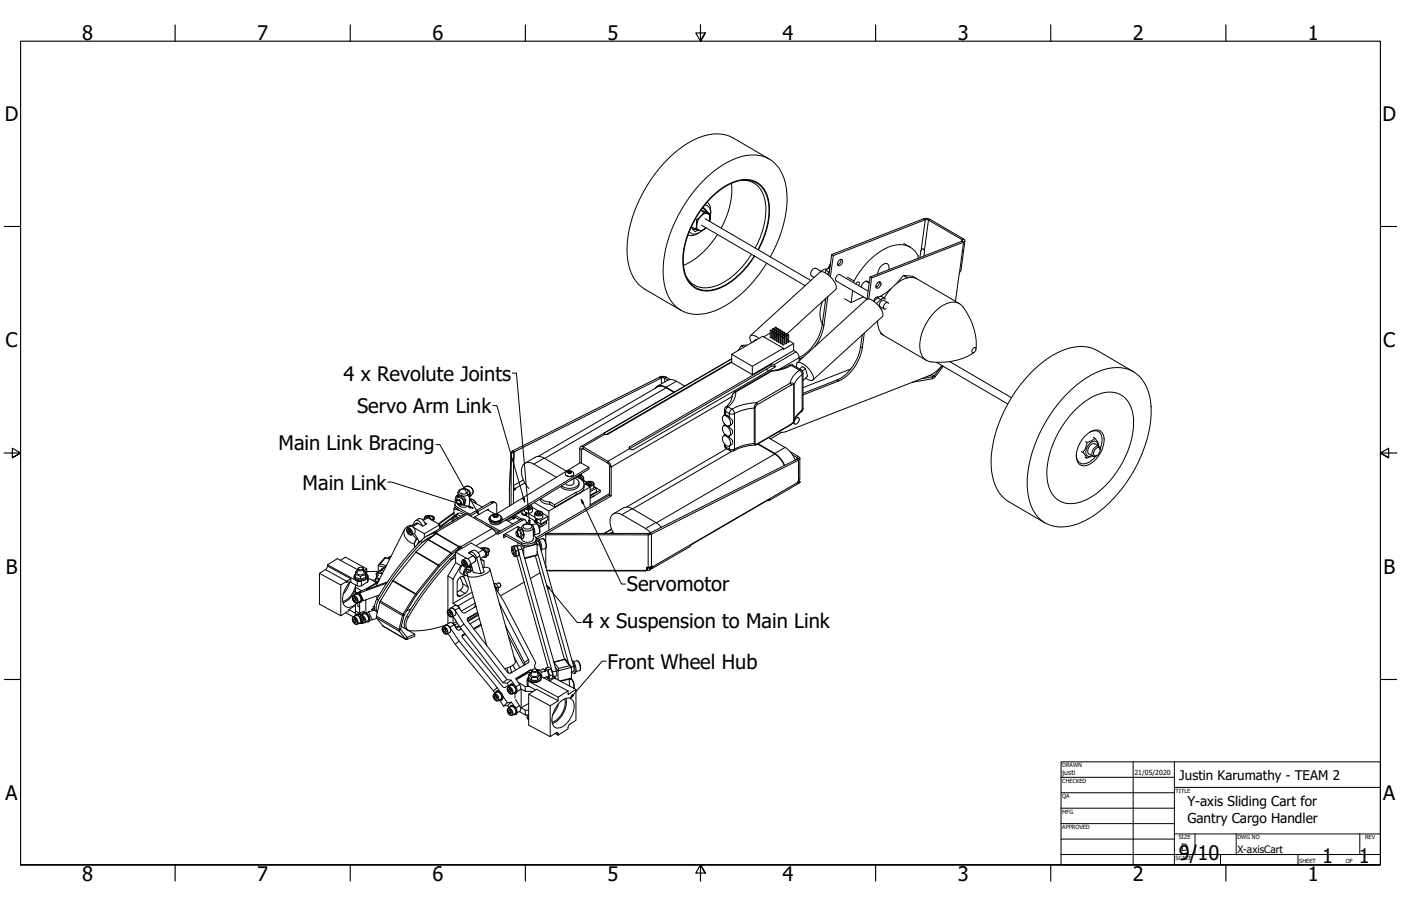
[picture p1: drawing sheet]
<svg xmlns="http://www.w3.org/2000/svg" width="864mm" height="559mm" viewBox="0 0 864 559" stroke-linecap="round" stroke-linejoin="round" font-family="sans-serif">
<!-- layer: Visible (ANSI) -->
<g fill="none" stroke="#000" stroke-width=".62">
<path d="M474 98l-22-13a27 27 0 0 0-28 3 84 84 0 0 0-37 68 26 26 0 0 0 10 22l23 13M451 113a48 48 0 0 1-6 28M458 111a14 14 0 0 1 14 14 46 46 0 0 1-6 28M426 140l3 1h-2M429 135v1M429 136l3-3-2 3-1 3zM429 139l1 2 1 1-2-1zM432 130l2 1M432 130l6 2M432 139l64 37M433 128l1 1M434 131l2 1h-2l-2 1z"/>
<path d="M434 126a5 5 0 0 1 4 8M435 135l65 38M435 130l2 2-3-4h-1l1 1 1 2M436 125l2 2v4M436 132h2l-1 5 1-4zM426 140l2 3 2-1M427 141v1M431 144l-4 1h-3M431 142h2l2-2-2 2zM432 142l-2 2a4 4 0 0 1-5-1M442 145a49 49 0 0 1-21 19M463 157a43 43 0 0 1-25 20 13 13 0 0 1-15-6"/>
<path d="M467 154a44 44 0 0 0 6-34 14 14 0 0 0-21-7 56 56 0 0 0-31 51 15 15 0 0 0 22 14 48 48 0 0 0 22-20M467 154a42 42 0 0 0 5-36 14 14 0 0 0-19-6 56 56 0 0 0-31 38 26 26 0 0 0 4 26 17 17 0 0 0 20 1 54 54 0 0 0 19-19M475 158a68 68 0 0 0 9-45 21 21 0 0 0-29-16 77 77 0 0 0-41 44 58 58 0 0 0-3 40 20 20 0 0 0 27 12 68 68 0 0 0 35-31M513 157l1 1 57-23 1 1 21 12v1l-57 22-2 13M514 158l-2 13M518 160v2l-2 1M557 150l4 3M566 159a7 7 0 0 0-4-6 18 18 0 0 0-21 3l-7 6-8 11M570 158v-3a1.1 1.1 0 0 0-1-2 1 1 0 0 0-1 1l-1 5M595 149l-3 18-1 2-2 17M506 167l-3-2a3 3 0 0 0-3 5l2 1M509 167v1"/>
<path d="M510 166h-3l-1 2M511 170l2-13 56-22h2h2l21 13 1 1h-1l-57 22-1 13M511 168l-1 1M512 165l-3 2 2 1M512 163l-1 2M517 161l1-1a2 2 0 0 1 1 2 2 2 0 0 1-1 2l-2-1zM522 171l4 2M526 179l-1 8M526 173v1M527 175l1-1h1l1 1-1 1M534 173l2 2M535 180l-17-11a2.6 2.6 0 0 0-3 4l19 11"/>
<path d="M536 174a2.1 2.1 0 0 0-3-1 2.1 2.1 0 0 0-1 2l-1 2M536 171h1M540 176l1 1M541 174h1a2.3 2.3 0 0 1 1 2 2.3 2.3 0 0 1-3 2v-2zM542 174v2l-2 1M548 166a2.5 2.5 0 0 0-1-3 2.5 2.5 0 0 0-3 1l-2 3-1 2M549 178l-6 5M557 170l-5 5M559 171l-2-1h5l3 2M559 171h3l3 1M559 171a25 25 0 0 0-14 13M565 172l27 15"/>
<path d="M507 186l-2 7 1 4 1 3M507 186h.1M508 185l1 1M509 184l-2 16a28 28 0 0 1-14 20M510 183l-3 20-2 7-3 4M532 183l-7 4-4-3M534 184l-43 40M535 184a12 12 0 0 1 9 11l-43 39M541 198v2a9 9 0 0 0 4 7l26 15M541 183l-1 1-1 2 3-3 3 1M541 183h.1M546 184h-1h-1l-4 3"/>
<path d="M547 187l-2-2a2.6 2.6 0 0 0-2 4l2 2M548 187a2.2 2.2 0 0 0-3 1 2.2 2.2 0 0 0 0 2h1M451 219v5l13 7M457 213l-2 3M460 213h-3l2 1M466 210v-1l-2 2M468 209l-2-2a2.1 2.1 0 0 0-4 0 2.1 2.1 0 0 0 1 3v1M475 204h1zM475 204v4h1v-4M475 205l-4 3M476 204h1zM476 204v5h1v-5"/>
<path d="M476 205h.1M476 203v1M476 203h1zM477 203v5M477 205h.1M477 205h1zM477 204v6h1v-5M478 204h.1M478 202h1zM478 202v1M478 204v4M479 202v8v1v-1v-4"/>
<path d="M479 206l-1 1M479 206h.1M479 204v2M479 204h1zM479 203h1zM479 203v1M480 204l-1 5M480 203v8h1v-4M480 207h.1M480 207h1zM480 205v1M480 205h1z"/>
<path d="M480 203l1 1zM480 204v1M481 208h.1M481 204v6M481 207h.1M481 207h1zM481 206v6h1v-5M481 206h1zM481 204h1zM481 204v2M482 206v5M482 204v9h1v-5"/>
<path d="M482 209h.1M482 208h1zM483 207h.1M483 207l-1 1M483 205h1zM483 205v1M483 207v4M484 205l-1 5M484 209h.1M484 207h1zM484 206h1zM484 206v1"/>
<path d="M484 207h.1M485 206v6h-1v-5M485 206l30-28a10 10 0 0 0-6-10h-2h-2l-42 39M485 210h.1M485 209v1M485 207v4h1v-4M485 206l1 1zM486 210l3 2M489 216l3 2 1 2v3M489 212l-6 4v-1l-13-8-19 12 13 7 19-11M489 216l-25 15v-5M489 212v4"/>
<path d="M531 207l-1 7a28 28 0 0 1-14 20l-21 9M533 205a45 45 0 0 1-3 16 27 27 0 0 1-13 14l-22 9M543 205v1l2 1M600 215l1-1a1.7 1.7 0 0 1 0 3 1.7 1.7 0 0 1-2 0zM602 215a36 36 0 0 0-11-28 13 13 0 0 0-13 4 30 30 0 0 0-11 26 8 8 0 0 0 10 6 36 36 0 0 0 24-6M404 240a5 5 0 0 1 7-1l5 3M407 233h1M407 233l-91 45-1 1M408 233l-91 46M409 232l-2 1M409 233h-1M409 232l4 2"/>
<path d="M409 233l3 1M409 232v1M422 238a15 15 0 0 0-9-4l-2 1-6 3M451 223l-76 45a1.6 1.6 0 0 1-3-1h1M451 223l-77 45M451 221l-93 54M472 228l2 1M477 227v-1h-2l-87 51M487 225h1l6 3M487 225l-5 2-6 2-23 13a7 7 0 0 0-2 5l-4 5v4M491 227v-1a1.6 1.6 0 0 1 0-2 1.6 1.6 0 0 1 2 0 13 13 0 0 1 8 10l-1 1-3-2M493 228l2-2 1 1 2 5-3 3"/>
<path d="M494 228l1 2v22l-1 2M495 220l-2 1M496 227l-1 2M524 228l-29 11M577 223l44 26M581 225l-3 4-6 3-88 34-2 1-2-1M581 225l-6 7-7 2M581 226l-6 7-13 3M585 223l39 22M699 229l-23-13a28 28 0 0 0-27 3 84 84 0 0 0-38 68 26 26 0 0 0 11 22l22 14M415 242a15 15 0 0 0-8-4l-2 1-73 42M446 257a4 4 0 0 1 4 1 4 4 0 0 1-1 5 4 4 0 0 1-3-6z"/>
<path d="M446 256a3 3 0 0 1 5 2 2.4 2.4 0 0 1 1 3 2.4 2.4 0 0 1-2 2M491 258h1a2.3 2.3 0 0 1 0 2 2.3 2.3 0 0 1-2 1v-1zM491 257l1 1M494 254a15 15 0 0 0-5 7l-23 13a40 40 0 0 0-15 4l-4-2v-2M658 243a48 48 0 0 1 30-16 20 20 0 0 1 21 17 73 73 0 0 1-14 53 63 63 0 0 1-36 28 20 20 0 0 1-24-16 67 67 0 0 1 10-49l4-7zM663 252a28 28 0 0 1 25-10 16 16 0 0 1 11 17 58 58 0 0 1-30 49 15 15 0 0 1-22-5 43 43 0 0 1 6-37l6-9zM315 279l-1 33M315 279v33M315 279h2M316 279h1M317 279l-1 32M317 279h.1"/>
<path d="M388 276l87-51a1.4 1.4 0 0 1 2 0 1.4 1.4 0 0 1 1 2l-88 50h-2zM446 269a4 4 0 0 1 4 2 4 4 0 0 1-1 4 4 4 0 0 1-3-6zM446 263a4 4 0 0 1 4 5 2.2 2.2 0 0 1-2 1 2.2 2.2 0 0 1-2-2l-1-3zM447 261v1M447 268v1M447 268l-1 1M447 262l-1 1M447 268h.1M447 262h.1M448 277l-62 36M449 269a4 4 0 0 1 2 5l-1 1M449 263a4 4 0 0 1 2 5l-1 1"/>
<path d="M467 274l12 7 3 3 1 3M467 274l12 6 3 4 2 3M474 270l11 7 3 2 2 5M482 267l-7 4M487 279l5 3 1 1M489 261l1 1M667 278l1 1M669 269a7 7 0 0 1 10-2 15 15 0 0 1-5 17 6 6 0 0 1-10 1 16 16 0 0 1 5-16zM669 272l1 1M670 273l-1 3-1 3 2 4 3-2M670 273l5-3 2 3v2M672 267a5 5 0 0 1 5-1 5 5 0 0 1 2 6l-1 5"/>
<path d="M674 270h1M675 277l2-1a3 3 0 0 1 1 3 3 3 0 0 1-4 2v-2zM677 275a2.6 2.6 0 0 0-2-3 2.6 2.6 0 0 0-3 2 5 5 0 0 0-2 7h3M677 275l-2-1a4 4 0 0 0-4 6l3 1M678 277a1.6 1.6 0 0 0-1-2 1.6 1.6 0 0 0-1 0 4 4 0 0 0-2 7l2-1M678 277h.1M324 286l6-4h3l16 9M343 294l-14-8a5 5 0 0 0-6 0 5 5 0 0 0-2 5l2 5 3 5M348 292a3 3 0 0 0 6 0M348 292a2.6 2.6 0 0 1 3-2 2.6 2.6 0 0 1 3 2M348 292h.1M350 291h2l-1 1-1-1z"/>
<path d="M350 292h.1M350 291v1M352 291l-2 1M352 291h.1M352 291v1M354 295l-2 1M354 292h.1M354 295v3a3 3 0 0 1-6 0M354 295a3 3 0 0 1 3 3 3 3 0 0 1-3 3h-4l-4-1M355 294a4 4 0 0 1 4 3 4 4 0 0 1 0 5l-4 2M356 295l1-1h1h1l-2 1M357 294v1"/>
<path d="M357 293a2.6 2.6 0 0 1 3 2v2M357 298a5 5 0 0 1-6 4h-3l-2-2M357 286v-9l1-2 17 10 2 3v18l-1-1v-18l-1-1-16-9h-1v9M357 293h.1M358 295h-1M358 294v1M358 295h.1M358 292v1M360 296l2 2M360 298l4 2-26 15-9-5M360 299a5 5 0 0 1-5 6M361 299a2.6 2.6 0 0 1 3-2 2.6 2.6 0 0 1 2 1v3l-2 1"/>
<path d="M363 298h2l-1 1h-1l-1-1zM363 299h.1M363 298v1M363 288l-54 33M364 298l-1 1M364 298h.1M364 298v1M489 281l3 2M491 283l1 1M491 283l-90 46M492 283h-1M492 283h1"/>
<path d="M492 284l-90 45M493 283v12l-1 2v1l1-1h-1M493 283l-1 1M493 297l-18 11M663 281a5 5 0 0 0 3 5 5 5 0 0 0 6-1l4-4M669 282l1 1M676 281h.1M262 320v-1l1-1 2 2M262 318l2 1 2 2M263 318a2.6 2.6 0 0 1 4 2M265 319h.1M265 319h-1"/>
<path d="M265 318v1M266 318a1.4 1.4 0 0 1 1 1 1.4 1.4 0 0 1 0 2M267 318l1 2M279 320l-8 5M279 319l-8 6M280 317l-9 6M280 316l-10 7M280 311l1 2v1l6 3M281 313h-1M281 313l-1 1v4M281 309a2.3 2.3 0 0 0 1 4l8 4M281 306v3v1"/>
<path d="M281 306h2a1.8 1.8 0 0 1 2 1l1 1a2.3 2.3 0 0 1 0 3 2.3 2.3 0 0 1-3 0h-1M281 306a4 4 0 0 1 5 1 4 4 0 0 1 0 4M281 309a2.1 2.1 0 0 1 2-2 2.1 2.1 0 0 1 2 1l1 1a1.7 1.7 0 0 1-1 2 1.7 1.7 0 0 1-2 0M282 309h1l1 1a1.3 1.3 0 0 1-2 1 1.3 1.3 0 0 1 0-2zM282 317l-1 1M282 320h-2l-1 1M282 308h-1M282 306a4 4 0 0 1 3-4 4 4 0 0 1 4 1v8a4 4 0 0 1-7 0M283 319h-1a2.1 2.1 0 0 0-3 0 2.1 2.1 0 0 0 0 3M284 319a3 3 0 0 0-5 0M285 306h-1M285 310l-1 1"/>
<path d="M286 318l-2-1-1-1-3 2M286 301a3 3 0 0 1 4-1 3 3 0 0 1 1 5l-1 1M287 302a3 3 0 0 1 2 5M287 308v1M289 308a4 4 0 0 1 5 3M289 308l8 5M290 318l14-8a1.5 1.5 0 0 1 1 0 1.5 1.5 0 0 1 1 2v5l52-32 5 3v1l-55 34a4 4 0 0 1-6-1M293 319l15 9M300 314l5 3M301 315v-1l-9 6M301 320a4 4 0 0 0 4 3 4 4 0 0 0 4-2l1-1M303 318a2.2 2.2 0 0 0-1 3 2.2 2.2 0 0 0 2 1l5-1a1.8 1.8 0 0 0 1-1 1.8 1.8 0 0 0-2-2"/>
<path d="M303 318a3 3 0 0 1 4-1 3 3 0 0 1 2 3 4 4 0 0 1-7 0zM304 318h3l-1 1h-1l-1-1zM304 318v1M305 310l-1-1-1 1-14 8M306 318l-1 1M306 318h.1M306 318v1M314 319v1M315 319h.1M316 319l1 1M316 320l-1-1-3 2M316 320l-3 2"/>
<path d="M316 318h.1M316 318v1M316 300l2 2h-1M316 302h1M317 318l4 2M317 319l-1 1M317 319h.1M317 319l3 2M322 316v2h3M322 315v2l2 1M322 315l-3 2M322 315h1"/>
<path d="M322 317h.1M324 318h-1M324 318h.1M324 316v2M324 317h.1M324 316v1M324 317v1M325 316v2l5 4M325 313h.1M325 316l5 3M326 312l1 1h-3M326 313h-1"/>
<path d="M326 312v1M326 313h1M327 312l1 1M328 313v2a2.6 2.6 0 0 1-3 1 2.6 2.6 0 0 1-2-2M328 313l4 2M330 320v2zM331 320v2M331 316h2v1h-1h-1zM331 316v1M331 317h.1M333 317h-2M333 316v1"/>
<path d="M333 317h.1M333 308l2 2 4 1M333 308l2 1 4 1M335 317l3 2M338 315v12M339 311v-1l3 1M339 311l3 2M342 311l13-7v1l-13 8zM364 303l4-2v2l-4 2M364 306l6-4v2l-6 3M364 300v12M366 306l-1 1"/>
<path d="M366 306h.1M368 301l-2-1 4 2M376 305l-46 27M377 306l-45 26M378 317l6-4h3l17 9 4 3M473 309l2-1-49 28-1 1-25 15M249 327l-17 34M252 327l1 1v1l-2-2zM252 327h-1M252 327l1 1M253 328h-1M253 328h.1"/>
<path d="M254 330l3 2M254 324l2-2a3 3 0 0 1 4 2M255 324a5 5 0 0 0-6 3 5 5 0 0 0 2 6l4 2M255 325l7 4M255 329l3 5-1 2M256 321l3-1 2 1 1 3M257 332a4 4 0 0 0-1 5M258 334h1M259 334l1 1M259 334a158 158 0 0 0-28 38v2a3 3 0 0 0 2 4l-1-4a18 18 0 0 1 4-9l10-14 14-16M260 320l3-1 8 5M262 322l1 1-2 2-4-2-3 1"/>
<path d="M267 320v1M267 320h-1M268 330l-8 5M268 329l-5 2-4 3M269 328l1 1-6 4-8 7a155 155 0 0 0-22 31l-2 10 4 5 14 8M269 328v1l-1 1M269 328l-2 1 1 1M269 329h.1M271 326v-2l-9 5v3M280 320l-1 1M283 338l-5 4-7 8-14 17M283 338h.1"/>
<path d="M284 338v-1l-6 4-8 8a158 158 0 0 0-22 30l-2 10 4 5h1l5-2v-1l-5 2-4-5 2-9 8-12M284 337h1l-2 1-1 2M284 338h-1M284 338h.1M291 340h.1M291 340l-2 1a6 6 0 0 1 4 4v1l-3 2v2h1M297 338a2.5 2.5 0 0 1 4 2M298 338h.1M298 338l1 1M299 338h-1M300 324l7 4M300 338a1.3 1.3 0 0 1 1 1 1.3 1.3 0 0 1 0 2"/>
<path d="M301 338l1 2M302 322h.1M303 326h1M303 326h.1M310 330l11 6a6 6 0 0 0 10-2v-2a6 6 0 0 1 2 7M311 330h-1M311 329l10 6a7 7 0 0 0 9-2 2.4 2.4 0 0 0-1-3M312 321l4 2M315 338l1-1h1v1M316 339v1v2l-1-2zM316 337h1a3 3 0 0 1 3 3v3h-2M316 338v1"/>
<path d="M317 338l-1-1-1 2h1a2.2 2.2 0 0 1 0 3M317 338a5 5 0 0 1 0 5l-1-1M317 338l1 2v3h-1M318 328a2.2 2.2 0 0 1 1 3M318 337h-1M318 328l1 1v2l-1-2zM318 337l3-1 1 3 21 75v3h-2M318 337l2 3v2M319 327a4 4 0 0 1 2 5l-1-1M319 335v2M319 325l-9 5v2l2-1M319 325v2"/>
<path d="M319 325l2 2 1 3v2l-2-1M319 325a4 4 0 0 1 4 5l-1 2M319 340h-1M320 327l-2 1M320 325h.1M320 331h-1M322 332h.1M322 326l-1 1M323 328v2h-1M323 336v6M324 321l-2-1-16 9M324 322l3 2"/>
<path d="M325 323l-1-1a1.6 1.6 0 0 0 0-1 1.6 1.6 0 0 0-2 0l-15 8a4 4 0 0 1-3-3l-17-9-24 14M329 329v3a4 4 0 0 1-7 0M329 329v-1a4 4 0 0 0-3-5 4 4 0 0 0-4 3l1 2v3M329 330a5 5 0 0 0-1-6l3-1a5 5 0 0 1 1 6l-3 1M329 330h.1M329 329h.1M329 321l1 1h2M330 322v-1zM330 335l1 1v7l-8 2M330 322h.1M330 334l1 1M331 334h1l1 2 21 75v3h-2"/>
<path d="M331 332a7 7 0 0 1 3 8M331 320h-1M331 321h-1M331 320v2l2 1M332 320l1 1M332 333l3-1a5 5 0 0 1 1 6l-2 1M333 321l5-2v2l-5 2zM335 324l-2 1M335 324h.1M336 321l1 1-5 2M336 338v12M337 322v1l-5 2"/>
<path d="M377 326l-4 3M378 328l-2 1M400 329l1 1M400 329h-64v6M401 329h1M401 329h-1M401 330h-65M401 329l-3-3-15-9a5 5 0 0 0-5 0 5 5 0 0 0-2 5l1 4 1 3M402 329l-1 1M197 354l13 7M202 348l18 10h3M210 346l3-2 13 7"/>
<path d="M215 359l-1 3-2 4M216 359a13 13 0 0 0-4 15 5 5 0 0 0 7-1M216 357l-6 4v19l9-7M218 355a4 4 0 0 0 4 3 4 4 0 0 0 4-1v-2M219 354a2 2 0 0 0-1 2 2 2 0 0 0 3 2l4-1a1.8 1.8 0 0 0 1-1 1.8 1.8 0 0 0 0-2M221 351l-13-6-6 3-1 3-4 3v19l13 7M221 352l-1 1a2.9 2.9 0 0 0 2 2 2.9 2.9 0 0 0 3-2l-1-1M221 352h-1a1.8 1.8 0 0 0-1 2 1.8 1.8 0 0 0 2 1l1 1 3-1 1-3M221 351v2M221 350h1h2a1.4 1.4 0 0 1-2 2 1.4 1.4 0 0 1-1-2zM221 350v1a1.7 1.7 0 0 0 1 1 1.7 1.7 0 0 0 2-1l-1-1M222 356v1"/>
<path d="M224 352h2M224 351v2M224 352l2-1v3l1 1-1 1M225 355v1M226 354l-1 2a5 5 0 0 1-6 0v-2M226 352v2M227 355v4l-5 3h-1l-5-3h-2M227 357h1l4 2M229 358h2M233 359l-13 7M233 352l-7 1M233 355l-1 2"/>
<path d="M233 358l-1 1h1M234 357l-1 1M234 357h.1M234 357l-2-1-1 2 1 1v-2l2 1M234 348l-1 1v4M235 352h-1M236 354h-1a1.7 1.7 0 0 0-2 0 1.7 1.7 0 0 0-1 2M236 354l-1-1a2.1 2.1 0 0 0-2 0 2.1 2.1 0 0 0-1 3M236 352h-1l-3 2M237 344h1M237 344l-4 4M237 344l3 1"/>
<path d="M238 350l-3 2M238 349l-3 3M238 360l-17 6M239 359l-13 5 7-5M241 343l-2 1M276 355l3 2M276 355v21M277 345h2M277 345a156 156 0 0 0-28 38v3a3 3 0 0 0 3 3M279 345a161 161 0 0 0-28 38v5l2 1 10-1 12-2M279 357v15a6 6 0 0 1 5 4M281 341l-4 4"/>
<path d="M281 342l-2 3M281 340l6 4M281 347l3 2M283 356l2-1 1 1 3 7-2 3-4 2-1-1v-8zM284 356l1 6-1 2-2 1M284 349l-5 8M285 348l-1 1M285 349l-1 1-1 3 1 1 2 1h2l12 43M286 347h1v1v1l-1-1-1-1zM286 347h-1M286 347l1 1M287 348h-1"/>
<path d="M287 348h.1M288 352l1-1v1v1l-1 1-1-1zM288 352h-1M288 352l1 1M288 352h.1M288 351l1 1M289 349a2.5 2.5 0 0 1 1 4M289 341a3 3 0 0 1 3 0 3 3 0 0 1 2 3l2 10M290 341l3-2 2 2 3 12-2 1-4-1-2-5M291 352h-1M296 344l3-1v-3l-1-1-8-4-9 5v7l-5 8M298 350h2l2 1a9 9 0 0 1-9 5h-4l-1-1v-1"/>
<path d="M298 344a1.4 1.4 0 0 0 1 0 1.4 1.4 0 0 0 1-2l-1-3-2-1h-1a3 3 0 0 1 4 2 3 3 0 0 1-1 4M298 346l-2-1 2 1v4M300 340v1M300 341h.1M301 340v2l-1 1M301 340l-1 1M302 351l16 57a7 7 0 0 1-7 4M304 360h1l2 2M305 360h.1M308 360l1 1M317 342h.1M319 343l19 69"/>
<path d="M320 341l20 74 1 2-1-3v-1M320 342h.1M323 359l-15 9M330 343l18 64M331 340l19 69M333 353l-6 4M336 349h.1M337 352h2M339 352h.1M398 352h-59M399 350l3-1v1M399 350v1z"/>
<path d="M399 350v1M399 351h.1M400 350h-1v2h-62M401 351l-1 1-1-1M401 350h.1M402 350h-1h-1l1 1M402 350l-1 1M213 378l5 3M215 376l4 2M218 369h1l1 1-1 1-1-2zM219 367a1.4 1.4 0 0 1 1-1 1.4 1.4 0 0 1 1 0 2.9 2.9 0 0 1 2 3 2.9 2.9 0 0 1-1 3l-1-1M219 369h-1"/>
<path d="M219 369v1M219 364l-3 4-2 3-3 1M219 362a13 13 0 0 1-8 9M219 362v3l1 1M219 366a3 3 0 0 1 4 2 3 3 0 0 1-1 3M219 362l4 2M219 361v1M219 370h-1M219 370h1M220 372l-1 1v4M221 372v2h1M221 372h-1"/>
<path d="M221 379l1-1-1 1M221 379h-1l-1 1M221 379l1 3M222 372v6l-3-1v2h2M222 366l2 4 10-3M223 379a1.6 1.6 0 0 1 2-1 1.6 1.6 0 0 1 1 1l2 4-1 1-1-1M223 379h-2M224 378a3 3 0 0 1 3 2 3 3 0 0 1 0 4M224 370l-1 1M225 377l-5 2M225 370v7M227 377l-2 1"/>
<path d="M227 377l2 5M231 374h-1h1M231 375l-2 1h2M231 376l-4 1M232 368l1 1M253 376l-2 1M257 367h.1M276 379v6M277 377l1 2v1l-2-2zM277 377l-1 1M277 375h1l2 1 6 9 26 34h3l2 3M278 378h.1"/>
<path d="M278 378l-1 1M278 378v1M291 365l-12 7M293 372l-9 5M293 373v2M293 374l-7 4h-1l-4-5-3 2M295 378l-7 4M295 380l-7 3M305 361l1 3M305 362l1 1M305 362l6 9 19 38-1 2 1 2M306 360h1l2 1-1 1-1 1"/>
<path d="M306 362v1M307 362v3M307 362l-1 1M308 372l18 35-1 2-10 6-2-1-25-31 1-2 5-3M218 382h1l1 2h-1l-1-2zM219 382h-1M219 382v1M219 383l-1 1M219 383h1M221 380h-1l-2 1a2.8 2.8 0 0 0 2 4l2-1v-1M223 383v1h1M223 384l-1 1h-1"/>
<path d="M223 384l-1 1 2-1M223 381h1v1v1l-1-2zM223 381h.1M224 381v1M224 382l-1 1M224 382h.1M232 381l-4 2M247 386l9 5M274 388l1 2-2-2zM274 388h-1M274 386l1-1 2 1 6 9 25 32M274 388l1 1"/>
<path d="M275 389l-1 1M275 389h.1M275 386l3-2a6 6 0 0 1 4 4l1 1 1-1M276 391l5 6 23 29M281 386v-1h-2v-5l5 7 26 34h3l1 2M281 382v1M281 383l-2 2M282 384l-1 1M283 395l-2 2M283 386l-2 1M286 385l-2 2M287 391l-2 1v1l25 30 1 1 2-1"/>
<path d="M287 391l-2 1M295 381l-5 4M296 385l-4 3M297 386l-5 2M312 386l11 23 1 1M313 392l10 18M312 419l-2 2M312 412l1 3M314 411l1 4M315 419l-2 2M316 410l2 3M317 405l3 7"/>
<path d="M320 418h.1M323 416v1M325 415l-7 4M325 419v4l5 3M326 419h-1l1 1 18 10M326 418v1M326 417a2.3 2.3 0 0 0 0 2 2.3 2.3 0 0 0 2 1h4a2 2 0 0 0 1-3l17 9M326 416a4 4 0 0 0 4 4 4 4 0 0 0 3-4M327 415h-1l-8 4M327 413l-2 2M328 418v1M328 414l-1-1-9 5 3 6-1 2-1 1"/>
<path d="M328 415l-1 1a2.9 2.9 0 0 0 3 1 2.9 2.9 0 0 0 2-1l-1-1M328 414l-2 2 2 2h2a2.1 2.1 0 0 0 3-1v-1l-2-2M328 414v2M328 413h2h1a1.3 1.3 0 0 1-1 1 1.3 1.3 0 0 1-2-1zM329 413h-1a1.7 1.7 0 0 0 2 2 1.7 1.7 0 0 0 1-2M331 413h1l2 2M331 414l2 3M331 414l1 1M331 414h1M331 414h.1M331 418v1M332 414l-1 2"/>
<path d="M332 414h.1M332 413v1M333 414l2-1 1 1M333 416l1 1M333 415l1 3M334 418a4 4 0 0 1-7 2l-1-1M335 413l1 1M336 414v-1a3 3 0 0 1 2 5h-1M336 414l1-2 1 1v2a2.6 2.6 0 0 1 1 3v1l-2-1M337 412a3 3 0 0 1 3 1 3 3 0 0 1 1 3l-1 3h-1M337 414l-3 1M338 417l-3 1"/>
<path d="M339 412l1 1M340 413h-2M341 416l-2 1M342 417v2M342 417v1M342 418l-3 2M342 418l13 7M342 418h.1M344 412v7M348 407l-6 1M348 407h.1M348 407l4 4"/>
<path d="M351 411l1 1v6l-6 2M353 407a7 7 0 0 1 2 8h-1M353 408a7 7 0 0 1 1 7l-1-1M354 408h2a4 4 0 0 1 1 6h-2M304 426l1 2M305 429l1 1 1 1h-1l-1-1zM305 428a1.4 1.4 0 0 1 1-2 1.4 1.4 0 0 1 2 1 3 3 0 0 1 0 5M305 429v1M306 429v1M306 426a3 3 0 0 1 3 2 3 3 0 0 1 0 4M306 430l-1 1M306 430v1"/>
<path d="M307 424l-3 2M308 432l2 3M310 429l3 4h2l2 2M310 435h3l1 2M313 433l-3 2M314 425h1v2h-1l-1-2zM314 438l1 1v1h-1l-1-1zM314 423a1.3 1.3 0 0 1 2-1 4 4 0 0 1 2 6h-2M314 436a3 3 0 0 1 4 0 3 3 0 0 1 0 4 1.3 1.3 0 0 1-2 1M314 425h-1M314 438l-1 1M314 425l1 1"/>
<path d="M314 438l1 1M315 422a3 3 0 0 1 3 2 3 3 0 0 1 0 4M315 435a3 3 0 0 1 3 2 3 3 0 0 1 0 4M315 426l-1 1M315 426h.1M315 439l-1 1M315 439h.1M315 433l-2 2M317 428v3M318 431l3 5v2l-2 2M319 421l5 2v3l-3-1v12l3 1v3M320 439l4 2"/>
<path d="M324 423h2M324 426h5M324 438h2M326 428l13 7M326 434l-5 3M328 426v1M344 430l6-4v2l5-3v19l-4 3-1 3-6 3v-1h-1l-4 2v-19l5-3zM344 432l-13-7-5 3v19l13 7M344 434l-1 3-2 4M345 433l1-1a4 4 0 0 1 6-1 4 4 0 0 1 2 4 15 15 0 0 1-10 14 5 5 0 0 1-4-6l2-6zM348 431a13 13 0 0 1-8 14M349 431a15 15 0 0 1-9 15"/>
<path d="M351 423v-4a2.6 2.6 0 0 1 3 3v3M324 441h2M325 441v2l1 1M342 452l2 1"/>
<circle cx="283" cy="310" r="1.6"/>
<circle cx="332" cy="318" r="2.6"/>
<circle cx="253" cy="327" r="2.6"/>
<circle cx="287" cy="347" r="2.6"/>
<circle cx="220" cy="369" r="2.7"/>
<circle cx="278" cy="378" r="2.7"/>
<circle cx="225" cy="381" r="2.6"/>
<circle cx="275" cy="388" r="2.6"/>
<circle cx="307" cy="430" r="2.6"/>
<circle cx="315" cy="438" r="2.6"/>
<circle cx="315" cy="425" r="2.6"/>
</g>
<!-- layer: Visible Narrow (ANSI) -->
<g fill="none" stroke="#000" stroke-width=".62">
<path d="M569 135l1 1-2 18M573 135l-1 1-2 19M593 149h1l-3 19M594 147l-1 1v1M511 165h.1M511 164l1 1M511 164h1M511 163l1 1M541 184l2 1M491 217l-14 8v1M507 200l1 1M530 214l2 1"/>
<path d="M408 233v4M411 239l-75 44M411 233h-1v3M417 235l-6 4M475 225v1M476 228l-1 1M487 225h2M487 236l-21 12-8 2-7 2-2-1 3-4 2-5M487 236l1 1M487 236h2l1 1h-2M488 237l-21 12M489 238v22"/>
<path d="M493 221l-13 7M493 221h.1M493 228l-2 2a12 12 0 0 0-4 6M493 228l-5-3-6 3-6 1-22 13M493 228l1 1v2l-3 4-1 2v22l1-2 3-4M494 228h-1M495 230l-1 1v22M516 234l1 1M573 231l2 1v2M574 231l2 1M447 251h2l-2 3v-1M450 255h3"/>
<path d="M450 255l-3-1v2M450 255v-2l1-1 1 1 1 2M450 255v2M451 245l-74 43-1-1M453 255v22h-3M453 242h1M454 242l-2 1-1 1M465 252v22h-5a11 11 0 0 0-8 4M465 252h-5l-7 3M465 251v1M465 251l2-2-1-1-1 4M465 251v22"/>
<path d="M489 260l1-1-2 3M494 253v1M495 252l-1 1M316 278l1 1v9M316 279h-1l-1 23M373 267v1M373 268l-14 8v1h-1h-1M388 276v1l-13 8v1M447 275l1 2M447 274v2l3 1M447 262h.1M450 277v1"/>
<path d="M450 263h.1M450 269v1M450 275v2M451 278l-61 36M467 274h.1M467 274h-2h1M484 276l-6 4M488 262h-1M488 262l-21 12M323 296l-7 4M323 298l-6 3v1M335 283l-6 3"/>
<path d="M348 292a3 3 0 0 0 6 0M350 291h2a1.1 1.1 0 0 1-1 1 1.1 1.1 0 0 1-1-1zM357 293l2 1v1l-1 1M360 295l-1 1M361 298v1M362 298a2.2 2.2 0 0 1 2-1 2.2 2.2 0 0 1 2 2 2.2 2.2 0 0 1-3 1 2.2 2.2 0 0 1-1-2zM366 298l-1 2h-2M478 280l-73 42M492 298l-90 52M492 282h-1v1M492 284v13M264 319l-3 2"/>
<path d="M280 314l3 1M282 317l-1 1M282 313v1M282 304l1 1M284 302a2.8 2.8 0 0 1 4 2 2.9 2.9 0 0 1-5-1zM286 300a3 3 0 0 1 4 1 3 3 0 0 1 1 4M288 317l-19 11M289 304l-1 1-3 1M289 308h3l1 3M302 320a4 4 0 0 0 7 0M303 310h1M304 318h3a1.5 1.5 0 0 1-1 1 1.5 1.5 0 0 1-2-1z"/>
<path d="M316 319h1M317 319h.1M322 315l-5 3v1M327 312h1a2.3 2.3 0 0 1-2 2 2.3 2.3 0 0 1-2-1M328 313a3 3 0 0 1-5 1M330 317a2.9 2.9 0 0 0 5 0M330 316a2.2 2.2 0 0 1 3-1 2.2 2.2 0 0 1 1 2 2.2 2.2 0 0 1-2 1 2.2 2.2 0 0 1-2-2zM376 304l-12 7M390 314l-7 3M251 326a2.2 2.2 0 0 1 2 1 2.2 2.2 0 0 1 0 3h-1l-1-2zM251 326a2.9 2.9 0 0 1 3 4M257 332l-2 3 1 2"/>
<path d="M258 323l-4 2M264 333l14 8v1M267 331l-7 4M269 329l14 8v1M298 339l-3 2M303 326l-19 11M306 329l-13 8M307 328l1 1M308 322v1M321 320l1 1M321 335v1l2 2 8-2M322 326a4 4 0 0 0 7 0"/>
<path d="M322 339h-2M323 324a2.8 2.8 0 0 1 5 1 3 3 0 0 1-6 0zM329 326v3v-3M331 323a5 5 0 0 1 1 6M333 336h-2M335 332a5 5 0 0 1 1 6M377 326l-5 3M378 328l-2 1M400 329v21l-1 1M402 329v20M404 322l-6 4M201 351l13 8"/>
<path d="M202 349l14 8v2M220 358v3M223 358v3M227 356v3M233 349l4 1M233 358l-1 1M235 351v1M240 345l-2-1-4 4 4 1M242 358l15 9-15-9M256 341l15 9M256 340l14 9h1M281 344l-2 1"/>
<path d="M285 346a2.1 2.1 0 0 1 2 1 2.1 2.1 0 0 1 0 3l-2-2zM285 355l1 1M285 345a2.9 2.9 0 0 1 3 5M289 350a4 4 0 0 0-3 5M290 353v-2v-1a3 3 0 0 0-3 2 3 3 0 0 0 0 3h1M292 343l-4 2M296 343l-2 1M331 342l-8 2M218 368a2.5 2.5 0 0 1 2 4 2.6 2.6 0 0 1-2-4zM218 368a2.8 2.8 0 0 1 2 4M222 365l-1 1M222 378l-1 1"/>
<path d="M223 380a2.5 2.5 0 0 1 2 4 2.6 2.6 0 0 1-2-4zM223 380a2.9 2.9 0 0 1 2 4M227 363h.1M230 376h.1M232 370h1M234 371l14 9 1-1M234 371l15 8M253 376h-1M276 377a2.2 2.2 0 0 1 2 1 2.2 2.2 0 0 1 0 2h-1l-1-1zM276 376a2.9 2.9 0 0 1 3 4M282 367l2 1M283 375l-3 1"/>
<path d="M284 364l3 2M285 360l3 2M292 368l-10 6M295 379l-7 4M218 381a2.5 2.5 0 0 1 2 4 2.6 2.6 0 0 1-2-4zM218 381a2.8 2.8 0 0 1 2 4M224 384h-1M232 380l14 8h1M232 381l14 8 1-1M236 386l14 8 1-1M251 380l1 1M251 393v1"/>
<path d="M273 387a2.3 2.3 0 0 1 2 1 2.3 2.3 0 0 1 0 3h-1l-1-1zM273 387a2.8 2.8 0 0 1 3 4M280 385l-3 2M283 386l-2 1M285 392h.1M289 381h-1M315 415h.1M322 416l-2 2M326 407l-3 2M342 408l6-1 3 4-7 1zM342 417v1M342 417l1 2"/>
<path d="M342 412l2 2 8-2M343 414l-3 1M352 419a6 6 0 0 1 2 6M352 418l-7 2M354 411h-2M356 408a5 5 0 0 1 1 6M304 429a2.3 2.3 0 0 1 3 1 2.3 2.3 0 0 1 0 2l-2-1zM305 428a2.8 2.8 0 0 1 2 4M313 424a2.1 2.1 0 0 1 2 1 2.1 2.1 0 0 1 0 3l-2-1zM313 438a2.1 2.1 0 0 1 2 1 2.1 2.1 0 0 1 0 2l-2-1zM313 424a2.8 2.8 0 0 1 3 4M313 437a2.9 2.9 0 0 1 3 4"/>
<path d="M320 435l-2 2M320 422l-2 2M326 420v3M326 441v2M343 452l1 1"/>
</g>
<!-- layer: Visible (ANSI) -->
<g fill="#000">
<circle cx="511" cy="165" r=".3"/>
<circle cx="543" cy="191" r=".3"/>
<circle cx="328" cy="324" r=".3"/>
<circle cx="330" cy="322" r=".3"/>
<circle cx="399" cy="350" r=".3"/>
</g>
<!-- layer: Visible Narrow (ANSI) -->
<g fill="#000">
<circle cx="511" cy="165" r=".2"/>
<circle cx="447" cy="268" r=".2"/>
<circle cx="355" cy="294" r=".2"/>
<circle cx="336" cy="350" r=".2"/>
</g>
<!-- layer: Border (ANSI) -->
<g fill="none" stroke="#000" stroke-width=".7">
<path d="M108 15v10M216 15v10M324 15v10M432 15v10l-3-5h6l-3 5 3-5M540 15v10M648 15v10M756 15v10M3 140h10M851 140h10M3 279h10l-5-3v6l5-3-5 3M861 279h-10l5-3v6l-5-3 5 3M3 419h10"/>
<path d="M851 419h10M13 533v-508h838v508h-838h838M108 533v10M216 533v10M324 533v10M435 538l-3-5 3 5h-6l3-5v11M540 533v10M648 533v10M756 533v10"/>
</g>
<!-- layer: Title (ANSI) -->
<g fill="none" stroke="#000" stroke-width=".62">
<path d="M654 470h197v63h-197zM654 479h70M698 470v63M724 470v63M654 489h70M654 498h70M724 486h127M654 508h70M654 518h70M724 514h127M737 514v13M762 514v13"/>
<path d="M838 514v13M654 527h197M752 527v6M800 527v6"/>
</g>
<!-- layer: Symbol (ANSI) -->
<g fill="none" stroke="#000" stroke-width=".62">
<path d="M316 230h2l8 93M304 250h2l17 60M269 274h2l24 43M239 297h3l50 16M289 312l3 1h-3zM293 315h1l1 2zM322 307h1v3zM358 308l2 2-1 1zM358 308l25 52h3M326 321h1l-1 2zM337 361l2 2h-1zM337 361l19 23h2"/>
<path d="M374 408h-3l-19 23M353 428l1 1-2 2z"/>
</g>
<g fill="#000">
<path d="M289 312l3 1h-3z" fill-rule="evenodd"/>
<path d="M293 315h1l1 2z" fill-rule="evenodd"/>
<path d="M322 307h1v3z" fill-rule="evenodd"/>
<path d="M358 308l2 2-1 1z" fill-rule="evenodd"/>
<path d="M326 321h1l-1 2z" fill-rule="evenodd"/>
<path d="M337 361l2 2h-1z" fill-rule="evenodd"/>
<path d="M353 428l1 1-2 2z" fill-rule="evenodd"/>
</g>
<g font-size="12.3">
<text x="51" y="24">8</text>
<text x="159" y="24">7</text>
<text x="267" y="24">6</text>
<text x="374" y="24">5</text>
<text x="482" y="24">4</text>
<text x="590" y="24">3</text>
<text x="698" y="24">2</text>
<text x="806" y="24">1</text>
<text x="3" y="74">D</text>
<text x="852" y="74">D</text>
<text x="3" y="214">C</text>
<text x="853" y="214">C</text>
<text x="212" y="235">4 x Revolute Joints</text>
<text x="220" y="255">Servo Arm Link</text>
<text x="172" y="278">Main Link Bracing</text>
<text x="187" y="302">Main Link</text>
<text x="4" y="354">B</text>
<text x="853" y="354">B</text>
<text x="386" y="365">Servomotor</text>
<text x="359" y="387">4 x Suspension to Main Link</text>
<text x="375" y="412">Front Wheel Hub</text>
<text x="3" y="493">A</text>
<text x="853" y="493">A</text>
<text x="727" y="531">9/10</text>
<text x="815" y="533">1</text>
<text x="838" y="533">1</text>
<text x="51" y="543">8</text>
<text x="159" y="543">7</text>
<text x="267" y="543">6</text>
<text x="374" y="543">5</text>
<text x="482" y="543">4</text>
<text x="590" y="543">3</text>
<text x="698" y="543">2</text>
<text x="806" y="543">1</text>
</g>
<g font-size="8.4">
<text x="732" y="497">Y-axis Sliding Cart for</text>
<text x="732" y="507">Gantry Cargo Handler</text>
</g>
<text font-size="8.2" x="727" y="481">Justin Karumathy - TEAM 2</text>
<g font-size="6.3">
<text x="728" y="525">D</text>
<text x="763" y="526">X-axisCart</text>
</g>
<g font-size="4.3">
<text x="655" y="478">justi</text>
<text x="699" y="478">21/05/2020</text>
</g>
<g font-size="3.5">
<text x="655" y="473">DRAWN</text>
<text x="655" y="483">CHECKED</text>
<text x="725" y="489">TITLE</text>
<text x="655" y="492">QA</text>
<text x="655" y="502">MFG</text>
<text x="655" y="511">APPROVED</text>
<text x="727" y="518">SIZE</text>
<text x="763" y="518">DWG NO</text>
<text x="841" y="518">REV</text>
<text x="725" y="530">SCALE</text>
<text x="801" y="533">SHEET</text>
<text x="830" y="533">OF</text>
</g>
</svg>
